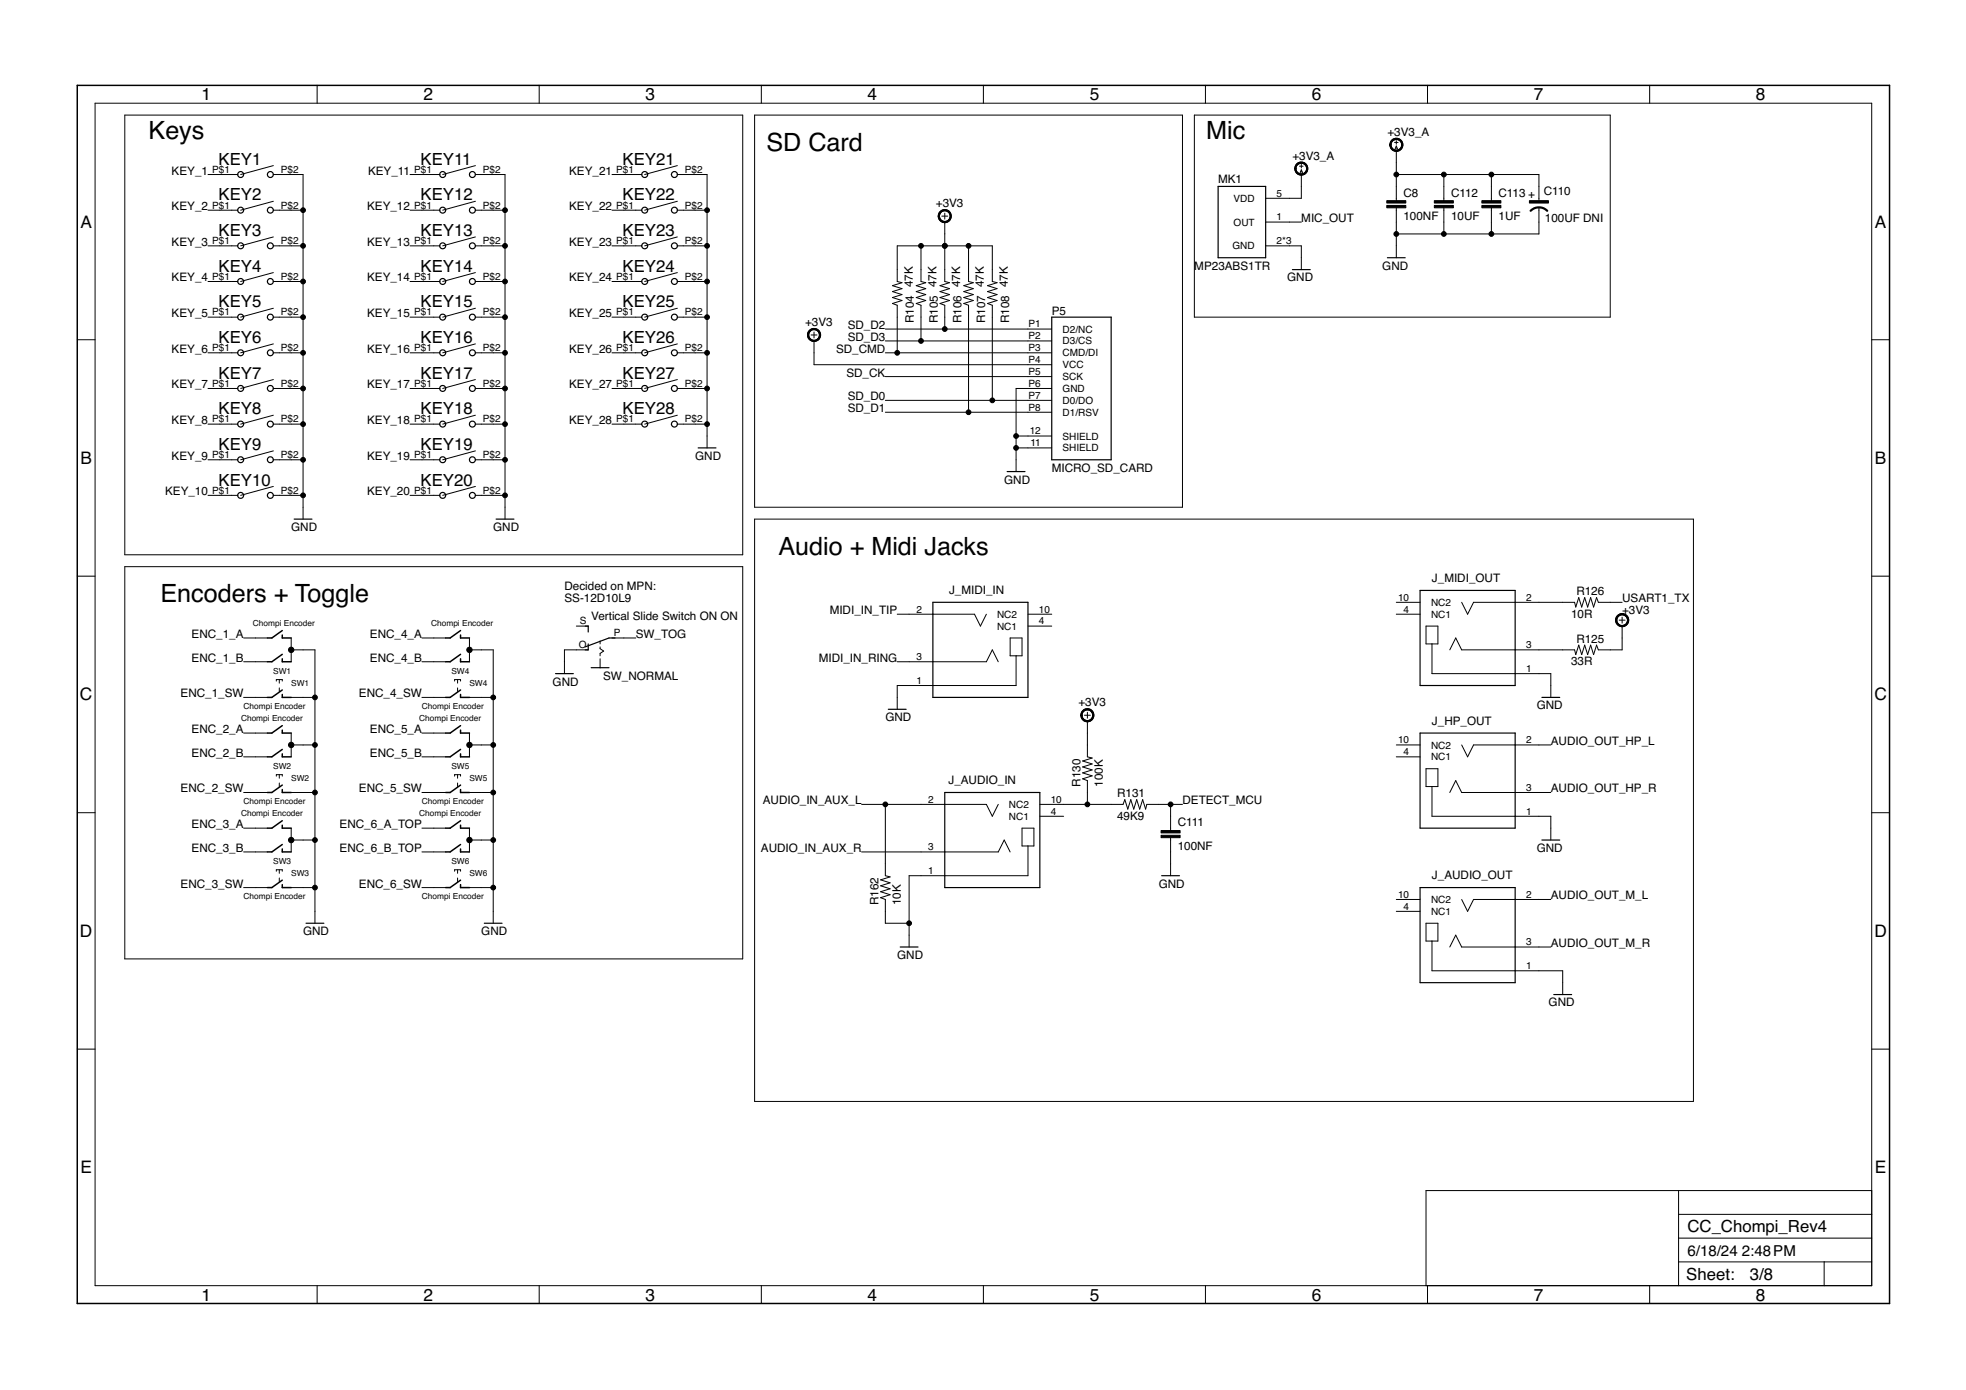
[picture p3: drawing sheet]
<svg xmlns="http://www.w3.org/2000/svg" width="420mm" height="297mm" viewBox="0 0 420 297" stroke-linecap="round" stroke-linejoin="round" font-family="sans-serif">
<g fill="none" stroke="#000" stroke-width=".21">
<path d="M67.8 18.2v3.9M115.2 18.2v3.9M162.7 18.2v3.9M210.2 18.2v3.9M257.6 18.2v3.9M305.1 18.2v3.9M352.6 18.2v3.9M20.3 22.1h379.7v252.6h-379.7zM26.7 24.6h132v94h-132zM44.4 37.3h6.4M58.4 37.3h6.4v73.6M58.4 35.4l-7 1.9"/>
<path d="M87.6 37.3h6.4M101.6 37.3h6.3v73.6M101.6 35.4l-7 1.9M130.8 37.3h6.3M144.8 37.3h6.3v58.4M144.8 35.4l-7 1.9M161.3 24.6h91.4v83.8h-91.4zM255.2 24.6h88.9v43.2h-88.9zM277.7 35.5h.8M277.9 36.9l.2-.6 .3 .6M278 36.7h.2M278.1 37.3v5.1h-7.6"/>
<path d="M278.1 35.1v.8M298 30.4h.8M298.2 31.8l.2-.6 .3 .6M298.3 31.6h.2M298.4 37.3h30.5v5.6M298.4 30.1v.7M298.4 32.2v10.7M308.6 37.3v5.6M318.7 37.3v5.6M44.4 44.9h6.4M44.4 52.5h6.4M58.4 44.9h6.4"/>
<path d="M58.4 43l-7 1.9M58.4 52.5h6.4M58.4 50.6l-7 1.9M58.4 58.3l-7 1.9M87.6 44.9h6.4M87.6 52.5h6.4M101.6 44.9h6.3M101.6 52.5h6.3M101.6 43l-7 1.9M101.6 50.6l-7 1.9M101.6 58.3l-7 1.9M130.8 44.9h6.3"/>
<path d="M130.8 52.5h6.3M144.8 44.9h6.3M144.8 52.5h6.3M144.8 43l-7 1.9M144.8 50.6l-7 1.9M144.8 58.3l-7 1.9M196.8 52.5v7.7l1 .2-2 .6 2 .7-2 .6 2 .6-2 .7 2 .6-2 .7 1 .3v7.7M201.3 46.2h1.2M201.9 47.5v12.7l1 .2-2 .6 2 .7-2 .6 2 .6-2 .7 2 .6-2 .7 1 .3v5.1M201.9 45.6v1.2M207 52.5v7.7l1 .2-2 .6 2 .7-2 .6 2 .6-2 .7 2 .6-2 .7 1 .3v22.9M270.5 52.5h7.6v5.1"/>
<path d="M270.5 47.5h7.6M298.4 44.4v10.7M308.6 44.4v5.6M318.7 44.4v5.6M328.9 44.4v5.6h-30.5M16.5 72.6h3.8M44.4 67.8h6.4M44.4 60.2h6.4M44.4 75.4h6.4M58.4 67.8h6.4M58.4 60.2h6.4M58.4 65.9l-7 1.9"/>
<path d="M58.4 75.4h6.4M58.4 73.5l-7 1.9M87.6 67.8h6.4M87.6 60.2h6.4M87.6 75.4h6.4M101.6 67.8h6.3M101.6 60.2h6.3M101.6 75.4h6.3M101.6 65.9l-7 1.9M101.6 73.5l-7 1.9M130.8 67.8h6.3M130.8 60.2h6.3"/>
<path d="M130.8 75.4h6.3M144.8 67.8h6.3M144.8 60.2h6.3M144.8 75.4h6.3M144.8 65.9l-7 1.9M144.8 73.5l-7 1.9M173.3 71.6h1.3M174 72.9v5h50.8M174 71v1.2M189.2 75.4h35.6M189.2 72.9h35.6M189.2 70.3h35.6"/>
<path d="M191.7 75.4v-10.2l-1-.3 2.1-.7-2.1-.6 2.1-.7-2.1-.6 2.1-.6-2.1-.7 2.1-.6-1.1-.2v-7.7h20.4v7.7l1 .2-2 .6 2 .7-2 .6 2 .6-2 .7 2 .6-2 .7 1 .3v20.4M400 72.6h3.8M44.4 83h6.4M44.4 90.6h6.4M44.4 98.3h6.4M58.4 83h6.4M58.4 81.1l-7 1.9M58.4 90.6h6.4M58.4 88.7l-7 1.9M58.4 98.3h6.4M58.4 96.4l-7 1.9M87.6 83h6.4"/>
<path d="M87.6 90.6h6.4M87.6 98.3h6.4M101.6 83h6.3M101.6 90.6h6.3M101.6 98.3h6.3M101.6 81.1l-7 1.9M101.6 88.7l-7 1.9M101.6 96.4l-7 1.9M130.8 83h6.3M130.8 90.6h6.3M144.8 83h6.3M144.8 90.6h6.3"/>
<path d="M144.8 81.1l-7 1.9M144.8 88.7l-7 1.9M189.2 85.6h35.6M189.2 88.1h35.6M189.2 80.5h35.6M217.1 93.2h7.7M217.1 95.7h7.7M224.8 83h-7.7v17.8M44.4 105.9h6.4M58.4 105.9h6.4M58.4 103.9l-7 2M87.6 105.9h6.4"/>
<path d="M101.6 105.9h6.3M101.6 103.9l-7 2M161.3 110.9h200.6v124.5h-200.6zM16.5 123.1h3.8M26.7 121.1h132v83.8h-132zM52.1 136.3h5M62.2 136.3v5.1M62.2 138.9h5.1v58.4M90.2 136.3h5M100.3 138.9h5.1v58.4M100.3 136.3v5.1M123.2 133.8h2.5"/>
<path d="M125.7 138.9h-5.1v5.1M128.2 137v.6M128.2 138.2v.4l.8 .5-.8 .5v.5M130.8 136.3h5.1M191.7 131.3h16.6l1.2 2.5 1.3-2.5M215.9 136.3h2.5v3.8h-2.5zM219.7 133.8h5.1M219.7 131.3h5.1M298.4 131.3h5.1M298.4 128.7h5.1M304.8 133.8h2.5v3.8h-2.5zM306 137.6v6.4h25.4v5"/>
<path d="M312.4 128.7l1.2 2.6 1.3-2.6h21.6l.3 1 .6-2 .6 2 .7-2 .6 2 .6-2 .7 2 .6-2 .4 1h5.1M346 132.5h1.3M346.7 133.8v5.1h-5.1l-.4-1-.6 2-.7-2-.6 2-.6-2-.7 2-.6-2-.6 2-.3-1h-24.1l-1.3-2.6-1.3 2.6M346.7 131.9v1.3M400 123.1h3.8M52.1 141.4h5M52.1 149h5M52.1 156.7h5M59.1 145.5v-.3h1.2v.3M59.7 145.2v.8M59.7 147v.8M62.2 156.7v5"/>
<path d="M62.2 149h5.1M62.2 159.2h5.1M90.2 141.4h5M90.2 149h5M90.2 156.7h5M97.2 145.5v-.3h1.2v.3M97.8 145.2v.8M97.8 147v.8M100.3 149h5.1M100.3 159.2h5.1M100.3 156.7v5M128.2 140.8v1.9"/>
<path d="M191.7 141.4h19.1l1.3-2.5 1.2 2.5M217.1 140.1v6.4h-25.4v5.1M231.8 152.8h1.2M232.4 152.2v1.3M232.4 154.1v7.6l1 .3-2 .6 2 .7-2 .6 2 .6-2 .7 2 .6-2 .6 1 .4v5.1M298.4 159.2h5.1M312.4 159.2l1.2 2.5 1.3-2.5h16.5M16.5 173.7h3.8M52.1 161.7h5M52.1 169.4h5M52.1 177h5M59.1 165.9v-.4h1.2v.4"/>
<path d="M59.7 165.5v.8M59.7 167.3v.8M62.2 177v5.1M62.2 169.4h5.1M62.2 179.5h5.1M90.2 161.7h5M90.2 169.4h5M90.2 177h5M97.2 165.9v-.4h1.2v.4M97.8 165.5v.8M97.8 167.3v.8M100.3 169.4h5.1"/>
<path d="M100.3 179.5h5.1M100.3 177v5.1M184.1 171.9h26.7l1.3 2.5 1.2-2.5M189.2 171.9v15.2l1 .3-2 .6 2 .7-2 .6 2 .6-2 .7 2 .6-2 .6 1 .4v5.1h5.1M218.4 177h2.6v3.8h-2.6zM222.2 171.9h17.8l.4-1 .6 2 .7-2 .6 2 .6-2 .7 2 .6-2 .6 2 .3-1h7.6M222.2 174.4h5.1M250.2 171.9v5.6M250.2 179v8.1M298.4 161.7h5.1M304.8 164.3h2.5v3.8h-2.5zM306 168.1v6.3h25.4v5.1"/>
<path d="M309.8 169.4l1.3-2.6 1.3 2.6h19M400 173.7h3.8M52.1 182.1h5M52.1 189.7h5M59.1 186.2v-.3h1.2v.3M59.7 185.9v.7M59.7 187.6v.8M62.2 189.7h5.1M90.2 182.1h5M90.2 189.7h5M97.2 186.2v-.3h1.2v.3M97.8 185.9v.7"/>
<path d="M97.8 187.6v.8M100.3 189.7h5.1M184.1 182.1h29.2l1.3-2.6 1.3 2.6M219.7 180.8v6.3h-25.4v15.3M298.4 192.2h5.1M298.4 194.8h5.1M304.8 197.3h2.5v3.8h-2.5zM312.4 192.2l1.2 2.6 1.3-2.6h16.5M306 201.1v6.4h28v5M309.8 202.4l1.3-2.6 1.3 2.6h19M16.5 224.2h3.8M400 224.2h3.8"/>
<path d="M358.7 254.4v20.3M358.7 259.5h41.3M400 254.4h-95.2v20.3M67.8 274.7v3.9M115.2 274.7v3.9M162.7 274.7v3.9M210.2 274.7v3.9M257.6 274.7v3.9M305.1 274.7v3.9M352.6 274.7v3.9M358.7 269.7h41.3M358.7 264.6h41.3"/>
<path d="M389.8 269.7v5"/>
</g>
<g fill="none" stroke="#000" stroke-width=".32">
<path d="M16.5 18.2h387.3v260.4h-387.3zM60.3 139.8l-2.2 1.6h-1M60.3 135.7v.6h1.9M60.3 134.7l-2.2 1.6h-1M98.4 139.8l-2.2 1.6h-1M98.4 134.7l-2.2 1.6h-1M98.4 135.7v.6h1.9M60.3 140.8v.6h1.9M60.3 148.4v.6h1.9M60.3 156v.7h1.9M60.3 147.4l-2.2 1.6h-1M60.3 155.1l-2.2 1.6h-1"/>
<path d="M98.4 140.8v.6h1.9M98.4 147.4l-2.2 1.6h-1M98.4 148.4v.6h1.9M98.4 155.1l-2.2 1.6h-1M98.4 156v.7h1.9M60.3 161.1v.6h1.9M60.3 168.7v.7h1.9M60.3 176.3v.7h1.9M60.3 160.1l-2.2 1.6h-1M60.3 167.8l-2.2 1.6h-1M60.3 175.4l-2.2 1.6h-1M98.4 160.1l-2.2 1.6h-1"/>
<path d="M98.4 161.1v.6h1.9M98.4 167.8l-2.2 1.6h-1M98.4 168.7v.7h1.9M98.4 175.4l-2.2 1.6h-1M98.4 176.3v.7h1.9M60.3 181.4v.7h1.9M60.3 189v.7h1.9M60.3 180.5l-2.2 1.6h-1M60.3 188.1l-2.2 1.6h-1M98.4 180.5l-2.2 1.6h-1M98.4 181.4v.7h1.9M98.4 188.1l-2.2 1.6h-1"/>
<path d="M98.4 189v.7h1.9"/>
</g>
<g fill="none" stroke="#000" stroke-width=".25">
<path d="M260.3 39.8h10.2v15.3h-10.2zM276.2 57.6h3.8M296.5 55.1h3.8M224.8 67.8h12.7v30.5h-12.7zM149.2 95.7h3.8M62.9 110.9h3.8M106 110.9h3.8M215.2 100.8h3.9M125.1 133.8h.6v1.3M125.7 137.6v1.3h-.6M131.4 136.3h-1.2l-5.1 1.9M199.4 128.7h20.3v20.3h-20.3z"/>
<path d="M303.5 126.2h20.3v20.3h-20.3zM118.7 144h3.8M126.3 142.7h3.9M189.8 151.6h3.9M303.5 156.7h20.3v20.3h-20.3zM329.5 149h3.8M201.9 169.4h20.3v20.3h-20.3zM329.5 179.5h3.8M65.4 197.3h3.8M103.5 197.3h3.8M248.3 187.1h3.8M303.5 189.7h20.3v20.3h-20.3z"/>
<path d="M192.4 202.4h3.8M332.1 212.5h3.8"/>
<circle cx="51.4" cy="37.3" r=".64"/>
<circle cx="57.8" cy="37.3" r=".63"/>
<circle cx="94.6" cy="37.3" r=".64"/>
<circle cx="101" cy="37.3" r=".63"/>
<circle cx="137.8" cy="37.3" r=".63"/>
<circle cx="144.1" cy="37.3" r=".64"/>
<circle cx="51.4" cy="44.9" r=".64"/>
<circle cx="51.4" cy="52.5" r=".64"/>
<circle cx="57.8" cy="52.5" r=".63"/>
<circle cx="57.8" cy="44.9" r=".63"/>
<circle cx="94.6" cy="44.9" r=".64"/>
<circle cx="94.6" cy="52.5" r=".64"/>
<circle cx="101" cy="44.9" r=".63"/>
<circle cx="101" cy="52.5" r=".63"/>
<circle cx="137.8" cy="44.9" r=".63"/>
<circle cx="137.8" cy="52.5" r=".63"/>
<circle cx="144.1" cy="44.9" r=".63"/>
<circle cx="144.1" cy="52.5" r=".63"/>
<circle cx="51.4" cy="60.2" r=".64"/>
<circle cx="51.4" cy="75.4" r=".64"/>
<circle cx="51.4" cy="67.8" r=".64"/>
<circle cx="57.8" cy="60.2" r=".63"/>
<circle cx="57.8" cy="75.4" r=".63"/>
<circle cx="57.8" cy="67.8" r=".63"/>
<circle cx="94.6" cy="67.8" r=".64"/>
<circle cx="94.6" cy="60.1" r=".64"/>
<circle cx="94.6" cy="75.4" r=".64"/>
<circle cx="101" cy="60.2" r=".63"/>
<circle cx="101" cy="67.8" r=".63"/>
<circle cx="101" cy="75.4" r=".63"/>
<circle cx="137.8" cy="67.8" r=".63"/>
<circle cx="137.8" cy="60.1" r=".63"/>
<circle cx="137.8" cy="75.4" r=".63"/>
<circle cx="144.1" cy="60.2" r=".63"/>
<circle cx="144.1" cy="75.4" r=".64"/>
<circle cx="144.1" cy="67.8" r=".64"/>
<circle cx="51.4" cy="90.6" r=".64"/>
<circle cx="51.4" cy="83" r=".64"/>
<circle cx="51.4" cy="98.3" r=".64"/>
<circle cx="57.8" cy="90.6" r=".63"/>
<circle cx="57.8" cy="83" r=".63"/>
<circle cx="57.8" cy="98.2" r=".63"/>
<circle cx="94.6" cy="98.2" r=".64"/>
<circle cx="94.6" cy="83" r=".64"/>
<circle cx="94.6" cy="90.6" r=".64"/>
<circle cx="101" cy="90.6" r=".63"/>
<circle cx="101" cy="98.2" r=".63"/>
<circle cx="101" cy="83" r=".63"/>
<circle cx="137.8" cy="83" r=".63"/>
<circle cx="137.8" cy="90.6" r=".63"/>
<circle cx="144.1" cy="90.6" r=".64"/>
<circle cx="144.1" cy="83" r=".64"/>
<circle cx="51.4" cy="105.9" r=".64"/>
<circle cx="57.8" cy="105.9" r=".63"/>
<circle cx="94.6" cy="105.9" r=".64"/>
<circle cx="101" cy="105.9" r=".63"/>
</g>
<g fill="#000" stroke="#000" stroke-width=".21">
<path d="M277.1 35.1a1.4 1.4 0 0 1 2.2 .2 1.4 1.4 0 0 1-.8 2 1.4 1.4 0 0 1-1.8-1.3h.3a1.14 1.14 0 0 1 1.6-.9 1.14 1.14 0 0 1 .2 1.9 1.14 1.14 0 0 1-1.8-.7v-.3h-.3z" fill-rule="evenodd"/>
<path d="M277.1 35.1a1.4 1.4 0 0 1 2.2 .2 1.4 1.4 0 0 1-.8 2 1.4 1.4 0 0 1-1.8-1.3h.3a1.14 1.14 0 0 1 1.6-.9 1.14 1.14 0 0 1 .2 1.9 1.14 1.14 0 0 1-1.8-.7v-.3h-.3z" fill-rule="evenodd"/>
<path d="M297.4 30a1.4 1.4 0 0 1 2.2 .2 1.4 1.4 0 0 1-.8 2.1 1.4 1.4 0 0 1-1.8-1.4h.3a1.15 1.15 0 0 1 1.6-1 1.15 1.15 0 0 1 .3 1.9 1.15 1.15 0 0 1-1.9-.6v-.3h-.3z" fill-rule="evenodd"/>
<path d="M297.4 30a1.4 1.4 0 0 1 2.2 .2 1.4 1.4 0 0 1-.8 2.1 1.4 1.4 0 0 1-1.8-1.4h.3a1.15 1.15 0 0 1 1.6-1 1.15 1.15 0 0 1 .3 1.9 1.15 1.15 0 0 1-1.9-.6v-.3h-.3z" fill-rule="evenodd"/>
<path d="M200.9 45.2a1.39 1.39 0 0 1 2.2 .3 1.39 1.39 0 0 1-.8 2 1.39 1.39 0 0 1-1.8-1.3h.3a1.15 1.15 0 0 1 1.6-1.1 1.15 1.15 0 0 1 .3 1.9 1.15 1.15 0 0 1-1.9-.5v-.3h-.3z" fill-rule="evenodd"/>
<path d="M200.9 45.2a1.39 1.39 0 0 1 2.2 .3 1.39 1.39 0 0 1-.8 2 1.39 1.39 0 0 1-1.8-1.3h.3a1.15 1.15 0 0 1 1.6-1.1 1.15 1.15 0 0 1 .3 1.9 1.15 1.15 0 0 1-1.9-.5v-.3h-.3z" fill-rule="evenodd"/>
<path d="M173 70.6a1.39 1.39 0 0 1 2.2 .3 1.39 1.39 0 0 1-.9 2 1.39 1.39 0 0 1-1.7-1.3h.2a1.15 1.15 0 0 1 1.6-1.1 1.15 1.15 0 0 1 .3 1.9 1.15 1.15 0 0 1-1.8-.5l-.1-.3h-.2z" fill-rule="evenodd"/>
<path d="M173 70.6a1.39 1.39 0 0 1 2.2 .3 1.39 1.39 0 0 1-.9 2 1.39 1.39 0 0 1-1.7-1.3h.2a1.15 1.15 0 0 1 1.6-1.1 1.15 1.15 0 0 1 .3 1.9 1.15 1.15 0 0 1-1.8-.5l-.1-.3h-.2z" fill-rule="evenodd"/>
<path d="M345.7 131.6a1.4 1.4 0 0 1 2.2 .2 1.4 1.4 0 0 1-.9 2.1 1.4 1.4 0 0 1-1.7-1.4h.2a1.15 1.15 0 0 1 1.6-1 1.15 1.15 0 0 1 .3 1.9 1.15 1.15 0 0 1-1.8-.6l-.1-.3h-.2z" fill-rule="evenodd"/>
<path d="M345.7 131.6a1.4 1.4 0 0 1 2.2 .2 1.4 1.4 0 0 1-.9 2.1 1.4 1.4 0 0 1-1.7-1.4h.2a1.15 1.15 0 0 1 1.6-1 1.15 1.15 0 0 1 .3 1.9 1.15 1.15 0 0 1-1.8-.6l-.1-.3h-.2z" fill-rule="evenodd"/>
<path d="M231.4 151.9a1.39 1.39 0 0 1 2.2 .2 1.39 1.39 0 0 1-.8 2.1 1.39 1.39 0 0 1-1.8-1.4h.2a1.14 1.14 0 0 1 1.7-.9 1.14 1.14 0 0 1 .2 1.9 1.14 1.14 0 0 1-1.8-.7l-.1-.3h-.2z" fill-rule="evenodd"/>
<path d="M231.4 151.9a1.39 1.39 0 0 1 2.2 .2 1.39 1.39 0 0 1-.8 2.1 1.39 1.39 0 0 1-1.8-1.4h.2a1.14 1.14 0 0 1 1.7-.9 1.14 1.14 0 0 1 .2 1.9 1.14 1.14 0 0 1-1.8-.7l-.1-.3h-.2z" fill-rule="evenodd"/>
<circle cx="298.4" cy="37.3" r=".51"/>
<circle cx="308.6" cy="37.3" r=".51"/>
<circle cx="318.7" cy="37.3" r=".51"/>
<circle cx="64.8" cy="52.5" r=".51"/>
<circle cx="64.8" cy="44.9" r=".51"/>
<circle cx="107.9" cy="52.5" r=".51"/>
<circle cx="107.9" cy="44.9" r=".51"/>
<circle cx="151.1" cy="52.5" r=".51"/>
<circle cx="151.1" cy="44.9" r=".51"/>
<circle cx="196.8" cy="52.5" r=".51"/>
<circle cx="201.9" cy="52.5" r=".51"/>
<circle cx="207" cy="52.5" r=".51"/>
<circle cx="298.4" cy="50" r=".51"/>
<circle cx="308.6" cy="50" r=".51"/>
<circle cx="318.7" cy="50" r=".51"/>
<circle cx="64.8" cy="67.8" r=".51"/>
<circle cx="64.8" cy="75.4" r=".51"/>
<circle cx="64.8" cy="60.2" r=".51"/>
<circle cx="107.9" cy="75.4" r=".51"/>
<circle cx="107.9" cy="60.2" r=".51"/>
<circle cx="107.9" cy="67.8" r=".51"/>
<circle cx="151.1" cy="67.8" r=".51"/>
<circle cx="151.1" cy="75.4" r=".51"/>
<circle cx="151.1" cy="60.2" r=".51"/>
<circle cx="191.7" cy="75.4" r=".51"/>
<circle cx="196.8" cy="72.9" r=".51"/>
<circle cx="201.9" cy="70.3" r=".51"/>
<circle cx="64.8" cy="98.3" r=".51"/>
<circle cx="64.8" cy="83" r=".51"/>
<circle cx="64.8" cy="90.6" r=".51"/>
<circle cx="107.9" cy="90.6" r=".51"/>
<circle cx="107.9" cy="98.3" r=".51"/>
<circle cx="107.9" cy="83" r=".51"/>
<circle cx="151.1" cy="83" r=".51"/>
<circle cx="151.1" cy="90.6" r=".51"/>
<circle cx="207" cy="88.1" r=".51"/>
<circle cx="212.1" cy="85.6" r=".51"/>
<circle cx="217.1" cy="93.2" r=".51"/>
<circle cx="217.1" cy="95.7" r=".51"/>
<circle cx="64.8" cy="105.9" r=".51"/>
<circle cx="107.9" cy="105.9" r=".51"/>
<circle cx="62.2" cy="138.9" r=".57"/>
<circle cx="100.3" cy="138.9" r=".57"/>
<circle cx="62.2" cy="159.2" r=".57"/>
<circle cx="67.3" cy="149" r=".51"/>
<circle cx="67.3" cy="159.2" r=".51"/>
<circle cx="100.3" cy="159.2" r=".57"/>
<circle cx="105.4" cy="149" r=".51"/>
<circle cx="105.4" cy="159.2" r=".51"/>
<circle cx="62.2" cy="179.5" r=".57"/>
<circle cx="67.3" cy="179.5" r=".51"/>
<circle cx="67.3" cy="169.4" r=".51"/>
<circle cx="100.3" cy="179.5" r=".57"/>
<circle cx="105.4" cy="169.4" r=".51"/>
<circle cx="105.4" cy="179.5" r=".51"/>
<circle cx="189.2" cy="171.9" r=".51"/>
<circle cx="232.4" cy="171.9" r=".51"/>
<circle cx="250.2" cy="171.9" r=".51"/>
<circle cx="67.3" cy="189.7" r=".51"/>
<circle cx="105.4" cy="189.7" r=".51"/>
<circle cx="194.3" cy="197.3" r=".51"/>
</g>
<path d="M296.4 43.9h4v.5h-4zM296.4 42.9h4v.5h-4zM306.5 43.9h4.1v.5h-4.1zM306.5 42.9h4.1v.5h-4.1zM316.7 43.9h4.1v.5h-4.1zM316.7 42.9h4.1v.5h-4.1zM326.9 42.9h4v.5h-4zM248.1 178.5h4.1v.5h-4.1zM248.1 177.5h4.1v.5h-4.1z" fill="#000" stroke="#000" stroke-width=".21"/>
<path d="M327.1 45a2.53 2.53 0 0 1 3.6 0" fill="none" stroke="#000" stroke-width=".47"/>
<g font-size="5.4">
<text x="31.7" y="29.7">Keys</text>
<text x="257.8" y="29.7">Mic</text>
<text x="163.8" y="32.2">SD Card</text>
<text x="166.4" y="118.6">Audio + Midi Jacks</text>
<text x="34.3" y="128.7">Encoders + Toggle</text>
</g>
<g font-size="3.7">
<text x="43" y="21.4">1</text>
<text x="90.5" y="21.4">2</text>
<text x="138" y="21.4">3</text>
<text x="185.4" y="21.4">4</text>
<text x="232.9" y="21.4">5</text>
<text x="280.3" y="21.4">6</text>
<text x="327.8" y="21.4">7</text>
<text x="375.3" y="21.4">8</text>
<text x="17.2" y="48.6">A</text>
<text x="400.7" y="48.6">A</text>
<text x="17.2" y="99.2">B</text>
<text x="400.7" y="99.2">B</text>
<text x="17.1" y="149.7">C</text>
<text x="400.6" y="149.7">C</text>
<text x="17.1" y="200.2">D</text>
<text x="400.6" y="200.2">D</text>
<text x="17.2" y="250.8">E</text>
<text x="400.7" y="250.8">E</text>
<text x="43" y="277.9">1</text>
<text x="90.5" y="277.9">2</text>
<text x="138" y="277.9">3</text>
<text x="185.4" y="277.9">4</text>
<text x="232.9" y="277.9">5</text>
<text x="280.3" y="277.9">6</text>
<text x="327.8" y="277.9">7</text>
<text x="375.3" y="277.9">8</text>
</g>
<g font-size="3.6">
<text x="46.7" y="35.2">KEY1</text>
<text x="89.9" y="35.2">KEY11</text>
<text x="133.1" y="35.2">KEY21</text>
<text x="46.7" y="42.8">KEY2</text>
<text x="89.9" y="42.8">KEY12</text>
<text x="133.1" y="42.8">KEY22</text>
<text x="46.7" y="50.5">KEY3</text>
<text x="89.9" y="50.5">KEY13</text>
<text x="133.1" y="50.5">KEY23</text>
<text x="46.7" y="58.1">KEY4</text>
<text x="89.9" y="58.1">KEY14</text>
<text x="133.1" y="58.1">KEY24</text>
<text x="46.7" y="65.7">KEY5</text>
<text x="89.9" y="65.7">KEY15</text>
<text x="133.1" y="65.7">KEY25</text>
<text x="46.7" y="73.3">KEY6</text>
<text x="89.9" y="73.3">KEY16</text>
<text x="133.1" y="73.3">KEY26</text>
<text x="46.7" y="80.9">KEY7</text>
<text x="89.9" y="80.9">KEY17</text>
<text x="133.1" y="80.9">KEY27</text>
<text x="46.7" y="88.5">KEY8</text>
<text x="89.9" y="88.5">KEY18</text>
<text x="133.1" y="88.5">KEY28</text>
<text x="46.7" y="96.2">KEY9</text>
<text x="89.9" y="96.2">KEY19</text>
<text x="46.7" y="103.8">KEY10</text>
<text x="89.9" y="103.8">KEY20</text>
<text x="360.6" y="263.3">CC_Chompi_Rev4</text>
<text x="360.4" y="273.6">Sheet:</text>
<text x="374" y="273.5">3/8</text>
</g>
<g font-size="3.2">
<text x="360.6" y="268.4">6/18/24</text>
<text x="372.3" y="268.4">2:48PM</text>
</g>
<g font-size="2.5">
<text x="296.5" y="29">+3V3_A</text>
<text x="276.2" y="34.1">+3V3_A</text>
<text x="36.7" y="37.3">KEY_1</text>
<text x="78.6" y="37.3">KEY_11</text>
<text x="121.6" y="37.3">KEY_21</text>
<text x="260.3" y="39.2">MK1</text>
<text x="299.9" y="42">C8</text>
<text x="310.1" y="42">C112</text>
<text x="320.3" y="42">C113 +</text>
<text x="329.9" y="41.6">C110</text>
<text x="36.7" y="44.9">KEY_2</text>
<text x="78.5" y="44.9">KEY_12</text>
<text x="121.6" y="44.9">KEY_22</text>
<text x="200" y="44.3">+3V3</text>
<text x="278.1" y="47.5">MIC_OUT</text>
<text x="299.9" y="47.1">100NF</text>
<text x="310.1" y="47.1">10UF</text>
<text x="320.3" y="47.1">1UF</text>
<text x="330.2" y="47.5">100UF DNI</text>
<text x="36.7" y="52.5">KEY_3</text>
<text x="78.5" y="52.5">KEY_13</text>
<text x="121.6" y="52.5">KEY_23</text>
<text x="255.2" y="57.6">MP23ABS1TR</text>
<text x="295.4" y="57.6">GND</text>
<text x="36.7" y="60.2">KEY_4</text>
<text x="78.5" y="60.2">KEY_14</text>
<text x="121.6" y="60.2">KEY_24</text>
<text x="195.1" y="61.4" transform="rotate(-90 195.1 61.4)">47K</text>
<text x="200.1" y="61.4" transform="rotate(-90 200.1 61.4)">47K</text>
<text x="205.2" y="61.4" transform="rotate(-90 205.2 61.4)">47K</text>
<text x="210.3" y="61.4" transform="rotate(-90 210.3 61.4)">47K</text>
<text x="215.4" y="61.4" transform="rotate(-90 215.4 61.4)">47K</text>
<text x="275.1" y="60.2">GND</text>
<text x="36.7" y="67.8">KEY_5</text>
<text x="78.5" y="67.8">KEY_15</text>
<text x="121.6" y="67.8">KEY_25</text>
<text x="172.1" y="69.7">+3V3</text>
<text x="181.2" y="70.3">SD_D2</text>
<text x="195.3" y="69" transform="rotate(-90 195.3 69)">R104</text>
<text x="200.4" y="69" transform="rotate(-90 200.4 69)">R105</text>
<text x="205.5" y="69" transform="rotate(-90 205.5 69)">R106</text>
<text x="210.6" y="69" transform="rotate(-90 210.6 69)">R107</text>
<text x="215.6" y="69" transform="rotate(-90 215.6 69)">R108</text>
<text x="224.8" y="67.3">P5</text>
<text x="36.7" y="75.4">KEY_6</text>
<text x="78.5" y="75.4">KEY_16</text>
<text x="121.6" y="75.4">KEY_26</text>
<text x="178.7" y="75.4">SD_CMD</text>
<text x="181.2" y="72.8">SD_D3</text>
<text x="36.7" y="83">KEY_7</text>
<text x="78.5" y="83">KEY_17</text>
<text x="121.6" y="83">KEY_27</text>
<text x="180.9" y="80.5">SD_CK</text>
<text x="181.2" y="85.5">SD_D0</text>
<text x="181.2" y="88.1">SD_D1</text>
<text x="36.7" y="90.6">KEY_8</text>
<text x="78.5" y="90.6">KEY_18</text>
<text x="121.6" y="90.6">KEY_28</text>
<text x="36.7" y="98.2">KEY_9</text>
<text x="78.5" y="98.2">KEY_19</text>
<text x="148.6" y="98.2">GND</text>
<text x="224.8" y="100.8">MICRO_SD_CARD</text>
<text x="35.3" y="105.9">KEY_10</text>
<text x="78.5" y="105.9">KEY_20</text>
<text x="214.6" y="103.3">GND</text>
<text x="62.2" y="113.5">GND</text>
<text x="105.4" y="113.5">GND</text>
<text x="306" y="124.4">J_MIDI_OUT</text>
<text x="120.6" y="126.1">Decided on MPN:</text>
<text x="120.6" y="128.7">SS-12D10L9</text>
<text x="177.3" y="131.3">MIDI_IN_TIP</text>
<text x="202.8" y="126.9">J_MIDI_IN</text>
<text x="336.9" y="127.2">R126</text>
<text x="346.7" y="131.3">+3V3</text>
<text x="346.7" y="128.7">USART1_TX</text>
<text x="41" y="136.3">ENC_1_A</text>
<text x="79" y="136.3">ENC_4_A</text>
<text x="126.4" y="132.5">Vertical Slide Switch ON ON</text>
<text x="135.9" y="136.3">SW_TOG</text>
<text x="335.7" y="132">10R</text>
<text x="336.9" y="137.4">R125</text>
<text x="41" y="141.4">ENC_1_B</text>
<text x="79" y="141.4">ENC_4_B</text>
<text x="175" y="141.4">MIDI_IN_RING</text>
<text x="335.7" y="142.2">33R</text>
<text x="38.6" y="149">ENC_1_SW</text>
<text x="76.7" y="149">ENC_4_SW</text>
<text x="118.1" y="146.5">GND</text>
<text x="128.9" y="145.2">SW_NORMAL</text>
<text x="189.2" y="154.1">GND</text>
<text x="230.5" y="150.9">+3V3</text>
<text x="306" y="154.9">J_HP_OUT</text>
<text x="328.4" y="151.6">GND</text>
<text x="41" y="156.7">ENC_2_A</text>
<text x="41" y="161.7">ENC_2_B</text>
<text x="79" y="156.7">ENC_5_A</text>
<text x="79" y="161.7">ENC_5_B</text>
<text x="331.4" y="159.2">AUDIO_OUT_HP_L</text>
<text x="202.7" y="167.6">J_AUDIO_IN</text>
<text x="38.6" y="169.4">ENC_2_SW</text>
<text x="76.7" y="169.4">ENC_5_SW</text>
<text x="163" y="171.9">AUDIO_IN_AUX_L</text>
<text x="230.9" y="168.1" transform="rotate(-90 230.9 168.1)">R130</text>
<text x="235.7" y="168.1" transform="rotate(-90 235.7 168.1)">100K</text>
<text x="238.7" y="170.4">R131</text>
<text x="252.7" y="171.9">DETECT_MCU</text>
<text x="331.4" y="169.4">AUDIO_OUT_HP_R</text>
<text x="41" y="177">ENC_3_A</text>
<text x="72.6" y="177">ENC_6_A_TOP</text>
<text x="238.7" y="175.2">49K9</text>
<text x="251.7" y="176.6">C111</text>
<text x="41" y="182.1">ENC_3_B</text>
<text x="72.6" y="182.1">ENC_6_B_TOP</text>
<text x="162.6" y="182.1">AUDIO_IN_AUX_R</text>
<text x="251.7" y="181.7">100NF</text>
<text x="328.4" y="182.1">GND</text>
<text x="38.6" y="189.7">ENC_3_SW</text>
<text x="76.7" y="189.7">ENC_6_SW</text>
<text x="247.6" y="189.7">GND</text>
<text x="306" y="187.9">J_AUDIO_OUT</text>
<text x="187.7" y="193.5" transform="rotate(-90 187.7 193.5)">R162</text>
<text x="192.5" y="193.5" transform="rotate(-90 192.5 193.5)">10K</text>
<text x="331.4" y="192.2">AUDIO_OUT_M_L</text>
<text x="64.8" y="199.8">GND</text>
<text x="102.9" y="199.8">GND</text>
<text x="331.4" y="202.4">AUDIO_OUT_M_R</text>
<text x="191.7" y="204.9">GND</text>
<text x="331" y="215.1">GND</text>
</g>
<g font-size="2.1">
<text x="45.4" y="36.9">P$1</text>
<text x="60" y="36.9">P$2</text>
<text x="88.5" y="36.9">P$1</text>
<text x="103.2" y="36.9">P$2</text>
<text x="131.7" y="36.9">P$1</text>
<text x="146.4" y="36.9">P$2</text>
<text x="45.4" y="44.6">P$1</text>
<text x="60" y="44.6">P$2</text>
<text x="88.5" y="44.6">P$1</text>
<text x="103.2" y="44.6">P$2</text>
<text x="131.7" y="44.6">P$1</text>
<text x="146.4" y="44.6">P$2</text>
<text x="263.6" y="43.1">VDD</text>
<text x="272.8" y="42">5</text>
<text x="272.8" y="47.1">1</text>
<text x="45.4" y="52.2">P$1</text>
<text x="60" y="52.2">P$2</text>
<text x="88.5" y="52.2">P$1</text>
<text x="103.2" y="52.2">P$2</text>
<text x="131.7" y="52.2">P$1</text>
<text x="146.4" y="52.2">P$2</text>
<text x="263.4" y="53.3">GND</text>
<text x="263.6" y="48.2">OUT</text>
<text x="272.8" y="52.2">2*3</text>
<text x="45.4" y="59.8">P$1</text>
<text x="60" y="59.8">P$2</text>
<text x="88.5" y="59.8">P$1</text>
<text x="103.2" y="59.8">P$2</text>
<text x="131.7" y="59.8">P$1</text>
<text x="146.4" y="59.8">P$2</text>
<text x="45.4" y="67.4">P$1</text>
<text x="60" y="67.4">P$2</text>
<text x="88.5" y="67.4">P$1</text>
<text x="103.2" y="67.4">P$2</text>
<text x="131.7" y="67.4">P$1</text>
<text x="146.4" y="67.4">P$2</text>
<text x="219.8" y="70">P1</text>
<text x="227.1" y="71.1">D2/NC</text>
<text x="45.4" y="75">P$1</text>
<text x="60" y="75">P$2</text>
<text x="88.5" y="75">P$1</text>
<text x="103.2" y="75">P$2</text>
<text x="131.7" y="75">P$1</text>
<text x="146.4" y="75">P$2</text>
<text x="219.8" y="72.5">P2</text>
<text x="219.8" y="75">P3</text>
<text x="219.8" y="77.6">P4</text>
<text x="227.1" y="73.6">D3/CS</text>
<text x="227.1" y="76.2">CMD/DI</text>
<text x="45.4" y="82.7">P$1</text>
<text x="60" y="82.7">P$2</text>
<text x="88.5" y="82.7">P$1</text>
<text x="103.2" y="82.7">P$2</text>
<text x="131.7" y="82.7">P$1</text>
<text x="146.4" y="82.7">P$2</text>
<text x="219.8" y="82.7">P6</text>
<text x="219.8" y="80.1">P5</text>
<text x="227.1" y="83.8">GND</text>
<text x="227.1" y="81.2">SCK</text>
<text x="227.1" y="78.7">VCC</text>
<text x="219.8" y="85.2">P7</text>
<text x="219.8" y="87.7">P8</text>
<text x="227.1" y="86.3">D0/DO</text>
<text x="227.1" y="88.8">D1/RSV</text>
<text x="45.4" y="90.3">P$1</text>
<text x="60" y="90.3">P$2</text>
<text x="88.5" y="90.3">P$1</text>
<text x="103.2" y="90.3">P$2</text>
<text x="131.7" y="90.3">P$1</text>
<text x="146.4" y="90.3">P$2</text>
<text x="220.1" y="92.8">12</text>
<text x="220.2" y="95.4">11</text>
<text x="227.1" y="93.9">SHIELD</text>
<text x="45.4" y="97.9">P$1</text>
<text x="60" y="97.9">P$2</text>
<text x="88.5" y="97.9">P$1</text>
<text x="103.2" y="97.9">P$2</text>
<text x="227.1" y="96.5">SHIELD</text>
<text x="45.4" y="105.5">P$1</text>
<text x="60" y="105.5">P$2</text>
<text x="88.5" y="105.5">P$1</text>
<text x="103.2" y="105.5">P$2</text>
<text x="195.8" y="130.9">2</text>
<text x="222" y="130.9">10</text>
<text x="298.8" y="128.4">10</text>
<text x="300" y="130.9">4</text>
<text x="305.8" y="129.5">NC2</text>
<text x="326.2" y="128.4">2</text>
<text x="123.9" y="133.4">S</text>
<text x="131.2" y="136">P</text>
<text x="213.1" y="134.6">NC1</text>
<text x="213.1" y="132">NC2</text>
<text x="222" y="133.4">4</text>
<text x="305.8" y="132">NC1</text>
<text x="123.7" y="138.5">O</text>
<text x="195.8" y="141.1">3</text>
<text x="326.2" y="143.6">1</text>
<text x="326.2" y="138.5">3</text>
<text x="195.8" y="146.1">1</text>
<text x="298.8" y="158.8">10</text>
<text x="300" y="161.4">4</text>
<text x="305.8" y="160">NC2</text>
<text x="326.2" y="158.8">2</text>
<text x="305.8" y="162.5">NC1</text>
<text x="198.4" y="171.5">2</text>
<text x="215.6" y="172.7">NC2</text>
<text x="224.6" y="171.5">10</text>
<text x="326.2" y="169">3</text>
<text x="215.6" y="175.2">NC1</text>
<text x="224.6" y="174.1">4</text>
<text x="326.2" y="174.1">1</text>
<text x="198.4" y="181.7">3</text>
<text x="198.4" y="186.8">1</text>
<text x="298.8" y="191.9">10</text>
<text x="326.2" y="191.9">2</text>
<text x="300" y="194.4">4</text>
<text x="305.8" y="195.5">NC1</text>
<text x="305.8" y="193">NC2</text>
<text x="326.2" y="202">3</text>
<text x="326.2" y="207.1">1</text>
</g>
<g font-size="1.8">
<text x="54.1" y="133.8">Chompi Encoder</text>
<text x="92.1" y="133.8">Chompi Encoder</text>
<text x="58.4" y="144">SW1</text>
<text x="96.5" y="144">SW4</text>
<text x="62.2" y="146.5">SW1</text>
<text x="100.3" y="146.5">SW4</text>
<text x="51.5" y="154.1">Chompi Encoder</text>
<text x="52.1" y="151.6">Chompi Encoder</text>
<text x="89.6" y="154.1">Chompi Encoder</text>
<text x="90.2" y="151.6">Chompi Encoder</text>
<text x="58.4" y="164.3">SW2</text>
<text x="62.2" y="166.8">SW2</text>
<text x="96.5" y="164.3">SW5</text>
<text x="100.3" y="166.8">SW5</text>
<text x="52.1" y="171.9">Chompi Encoder</text>
<text x="90.2" y="171.9">Chompi Encoder</text>
<text x="51.5" y="174.4">Chompi Encoder</text>
<text x="89.6" y="174.4">Chompi Encoder</text>
<text x="58.4" y="184.6">SW3</text>
<text x="96.5" y="184.6">SW6</text>
<text x="62.2" y="187.1">SW3</text>
<text x="100.3" y="187.1">SW6</text>
<text x="52.1" y="192.2">Chompi Encoder</text>
<text x="90.2" y="192.2">Chompi Encoder</text>
</g>
</svg>
